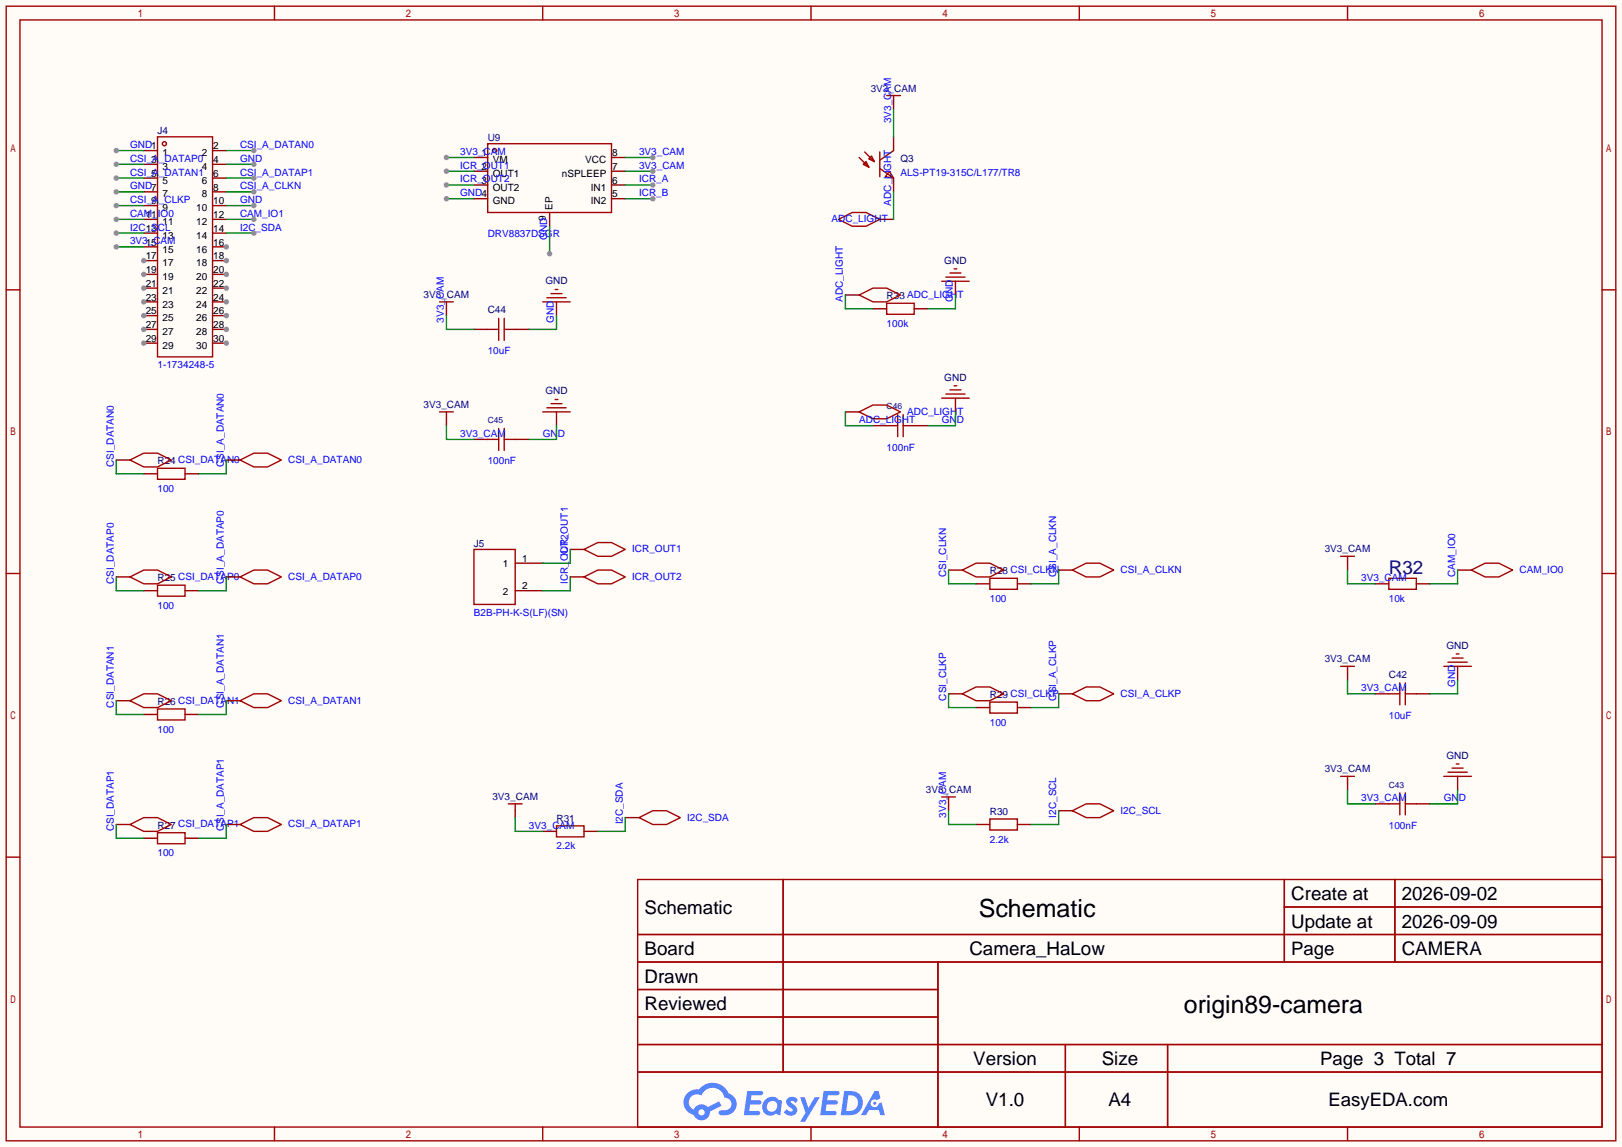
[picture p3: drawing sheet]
<svg xmlns="http://www.w3.org/2000/svg" width="299mm" height="212mm" viewBox="0 0 299 212" stroke-linecap="round" stroke-linejoin="round" font-family="sans-serif">
<path d="M0 0h299.5v211.8h-299.5z" fill="#fffcf7"/>
<g fill="none" stroke="#a10000" stroke-width=".25">
<path d="M1.1 1.1h297.2v209.6h-297.2zM3.7 3.7h292.1v204.5h-292.1zM50.7 1.1v2.6M100.2 1.1v2.6M149.7 1.1v2.6M199.3 1.1v2.6M248.8 1.1v2.6M1.1 53.5h2.6M295.8 53.5h2.5M1.1 105.9h2.6M295.8 105.9h2.5M1.1 158.3h2.6"/>
<path d="M295.8 158.3h2.5M117.7 162.4h178.1v45.8h-178.1zM117.7 172.6h178.1M117.7 177.7h178.1M144.6 162.4v35.6M173.2 177.7v30.5M237.1 162.4v15.3M237.1 167.5h58.7M257.5 162.4v15.3M117.7 182.8h55.5M117.7 192.9h178.1M117.7 187.8h55.5"/>
<path d="M117.7 198h178.1M196.7 192.9v15.3M215.6 192.9v15.3M50.7 208.2v2.5M100.2 208.2v2.5M149.7 208.2v2.5M199.3 208.2v2.5M248.8 208.2v2.5"/>
</g>
<g fill="#5487ff">
<path d="M145.5 202.8a1.3 1.3 0 0 1 1.8 .3l-.4 .6a.54 .54 0 0 0-.9-.2l.1 .2a1.58 1.58 0 0 1 1.1 1.6 1.43 1.43 0 0 1-2.5 .1l.5-.6a.64 .64 0 0 0 .5 .5 .64 .64 0 0 0 .7-.3l-.2-.2a1.6 1.6 0 0 1-1-1.6z"/>
<path d="M147.7 202.7h.9l.7 1.9 1.1-1.9h.9l-2.7 4.5h-.9l1-1.7z"/>
<path d="M138 201.5h1.6a1.31 1.31 0 0 1 1.2 .2 .4 .4 0 0 1-.3 .6h-1.8l-.1 .9h1.6a.4 .4 0 0 1 .4 .4 .4 .4 0 0 1-.4 .4h-1.7l-.2 1.2h.8a1.23 1.23 0 0 1 1.2 .2 .39 .39 0 0 1-.3 .6h-2.7z"/>
<path d="M152.1 201.5h1.6a1.32 1.32 0 0 1 1.3 .2 .39 .39 0 0 1-.4 .6h-1.7l-.2 .9h1.7a.4 .4 0 0 1 .3 .4 .4 .4 0 0 1-.4 .4h-1.7l-.2 1.2h.8a1.23 1.23 0 0 1 1.2 .2 .39 .39 0 0 1-.3 .6h-2.7z"/>
<path d="M161.5 201.5h.7l.4 1.3-.7 .4a.75 .75 0 0 0-1.1 .3 .75 .75 0 0 0 .5 1 .75 .75 0 0 0 .9-.6l.6-.3 .6 2.4h-.9l-.2-1h-1.9l-.5 1h-.9z"/>
<path d="M155.9 201.5l-.7 4.5h1.5a2.27 2.27 0 0 0 2.6-2.3 2.27 2.27 0 0 0-2.7-2.2zM156.6 202.3a1.5 1.5 0 0 1 1.8 1.5 1.5 1.5 0 0 1-1.9 1.4h-.3z"/>
<path d="M141.3 203.1a1.62 1.62 0 0 0-.4 2.1 1.62 1.62 0 0 0 2 .7l.4-.3 .3 .3 .5 .1 .3-2.5-.2-.3h-.4a1.58 1.58 0 0 0-2.5-.1zM141.9 203.6a.99 .99 0 0 1 1.6 .3 .99 .99 0 0 1-.9 1.4 .94 .94 0 0 1-1-.5 .94 .94 0 0 1 .3-1.2z"/>
<path d="M126.9 201.9a2.37 2.37 0 0 0 1.2 4 1.54 1.54 0 0 0 1.7 1 1.54 1.54 0 0 0 1.3-1.6l2.1-1.1-.5-.8-2 1.1a1.57 1.57 0 0 0-2.6 .4 1.5 1.5 0 0 1-.8-2.1 1.5 1.5 0 0 1 2.2-.5 2.23 2.23 0 0 1 2.3-1.4 2.23 2.23 0 0 1 2 1.8 1.16 1.16 0 0 1 1.2 1.1 1.16 1.16 0 0 1-1 1.3h-.7a.47 .47 0 0 0-.6 .3 .47 .47 0 0 0 .4 .6 2.23 2.23 0 0 0 2.3-.7 2.23 2.23 0 0 0 .4-2.3 2.16 2.16 0 0 0-1.3-1.1 3.2 3.2 0 0 0-5.4-.7l-1.2 .1zM129 205.4a.58 .58 0 0 1 1.1 0 .58 .58 0 0 1-1.1 0z"/>
<circle cx="161.5" cy="203.8" r=".28"/>
</g>
<g fill="none" stroke="#870000" stroke-width=".25">
<path d="M26.5 27.8h2.6M26.5 30.4h2.6M26.5 32.9h2.6M26.5 35.4h2.6M26.5 38h2.6M39.2 27.8h2.6M39.2 30.4h2.6M39.2 32.9h2.6M39.2 35.4h2.6M39.2 38h2.6M87.5 29.1h2.5M87.5 31.6h2.5"/>
<path d="M87.5 34.2h2.5M87.5 36.7h2.5M101.5 39.2v2.6M112.9 29.1h2.5M112.9 31.6h2.5M112.9 34.2h2.5M112.9 36.7h2.5M165 25.3v2.5M165 32.9v2.5M26.5 40.5h2.6M26.5 43.1h2.6M26.5 45.6h2.6"/>
<path d="M39.2 40.5h2.6M39.2 43.1h2.6M39.2 45.6h2.6M26.5 87.5h2.6M34.2 87.5h2.5M180.2 152.3h2.6M187.8 152.3h2.6"/>
</g>
<g fill="none" stroke="#a10000" stroke-width=".25">
<path d="M29.1 25.3h10.1v40.6h-10.1zM90 26.5h22.9v12.7h-22.9zM158.6 29.1l1.8 1.8M159.4 30.4l.5-.6 .5 1.1zM159.6 28.1l1.8 1.7M160.4 29.3l.5-.5 .5 1zM162.4 28.1v4.5M162.4 31.1l2.6 1.8M164.2 31.6l.8 1.3-1.6-.3zM165 27.8l-2.6 1.8M29.1 86.5h5.1v2h-5.1zM182.8 151.3h5v2h-5z"/>
<circle cx="30.4" cy="26.5" r=".38"/>
<circle cx="91.3" cy="27.8" r=".38"/>
</g>
<circle cx="41.8" cy="45.6" r=".51" fill="#999"/>
<path d="M26.5 48.1h2.6" fill="none" stroke="#870000" stroke-width=".25"/>
<circle cx="26.5" cy="48.1" r=".51" fill="#999"/>
<path d="M39.2 48.1h2.6" fill="none" stroke="#870000" stroke-width=".25"/>
<circle cx="41.8" cy="48.1" r=".51" fill="#999"/>
<path d="M26.5 50.7h2.6" fill="none" stroke="#870000" stroke-width=".25"/>
<circle cx="26.5" cy="50.7" r=".51" fill="#999"/>
<path d="M39.2 50.7h2.6" fill="none" stroke="#870000" stroke-width=".25"/>
<circle cx="41.8" cy="50.7" r=".51" fill="#999"/>
<path d="M26.5 53.2h2.6" fill="none" stroke="#870000" stroke-width=".25"/>
<circle cx="26.5" cy="53.2" r=".51" fill="#999"/>
<path d="M39.2 53.2h2.6" fill="none" stroke="#870000" stroke-width=".25"/>
<circle cx="41.8" cy="53.2" r=".51" fill="#999"/>
<path d="M26.5 55.8h2.6" fill="none" stroke="#870000" stroke-width=".25"/>
<circle cx="26.5" cy="55.8" r=".51" fill="#999"/>
<path d="M39.2 55.8h2.6" fill="none" stroke="#870000" stroke-width=".25"/>
<circle cx="41.8" cy="55.8" r=".51" fill="#999"/>
<path d="M26.5 58.3h2.6" fill="none" stroke="#870000" stroke-width=".25"/>
<circle cx="26.5" cy="58.3" r=".51" fill="#999"/>
<path d="M39.2 58.3h2.6" fill="none" stroke="#870000" stroke-width=".25"/>
<circle cx="41.8" cy="58.3" r=".51" fill="#999"/>
<path d="M26.5 60.8h2.6" fill="none" stroke="#870000" stroke-width=".25"/>
<circle cx="26.5" cy="60.8" r=".51" fill="#999"/>
<path d="M39.2 60.8h2.6" fill="none" stroke="#870000" stroke-width=".25"/>
<circle cx="41.8" cy="60.8" r=".51" fill="#999"/>
<path d="M26.5 63.4h2.6" fill="none" stroke="#870000" stroke-width=".25"/>
<circle cx="26.5" cy="63.4" r=".51" fill="#999"/>
<path d="M39.2 63.4h2.6" fill="none" stroke="#870000" stroke-width=".25"/>
<circle cx="41.8" cy="63.4" r=".51" fill="#999"/>
<g fill="none" stroke="#870000" stroke-width=".25">
<path d="M165 18.9v1.3M82.4 57v1.3M102.7 55.8v2.5M156.1 54.5h2.5M161.2 57h2.5M162.4 40.5h2.6M168.8 57h2.5M176.4 51.9v2.6M82.4 77.3v1.3M87.5 60.8h2.5M95.1 60.8h2.6M102.7 76.1v2.5"/>
<path d="M156.1 76.1h2.5M161.2 78.6h2.5M168.8 78.6h2.5M176.4 73.5v2.6M21.5 85h2.5M41.8 85h2.5M87.5 81.2h2.5M95.1 81.2h2.6M21.5 106.6h2.5M26.5 109.1h2.6M34.2 109.1h2.5M41.8 106.6h2.5"/>
<path d="M95.1 109.1h5.1M95.1 104h5.1M105.3 106.6h2.5M105.3 101.5h2.5M175.1 105.3h2.6M180.2 107.8h2.6M187.8 107.8h2.6M195.5 105.3h2.5M248.8 104v1.3M253.9 107.8h2.5M261.5 107.8h2.5M269.1 105.3h2.6"/>
<path d="M21.5 129.4h2.5M26.5 132h2.6M34.2 132h2.5M41.8 129.4h2.5M175.1 128.1h2.6M180.2 130.7h2.6M187.8 130.7h2.6M195.5 128.1h2.5M248.8 124.3v1.3M253.9 128.1h2.5M261.5 128.1h2.5M269.1 123.1v2.5"/>
<path d="M21.5 152.3h2.5M26.5 154.8h2.6M34.2 154.8h2.5M41.8 152.3h2.5M95.1 149.7v1.3M100.2 153.5h2.5M107.8 153.5h2.6M115.4 151h2.6M175.1 148.5v1.2M195.5 149.7h2.5M248.8 144.7v1.2M253.9 148.5h2.5"/>
<path d="M261.5 148.5h2.5M269.1 143.4v2.5"/>
</g>
<g fill="none" stroke="#a10000" stroke-width=".25">
<path d="M163.7 17.7h2.5M165 17.7v1.2M81.2 55.8h2.5M82.4 55.8v1.2M92.1 58.8v4.1M93.1 58.8v4.1M100.2 55.8h5.1M101 55h3.5M101.7 54.2h2.1M102.5 53.5h.5M154.8 40.5l2.6-1.3h2.5l2.5 1.3-2.5 1.3h-2.5zM158.6 54.5l2.6-1.3h2.5l2.5 1.3-2.5 1.3h-2.5z"/>
<path d="M163.7 56h5.1v2h-5.1zM173.9 51.9h5M174.6 51.2h3.6M175.4 50.4h2M176.1 49.7h.6M81.2 76.1h2.5M82.4 76.1v1.2M90 60.8h2.1M92.1 79.1v4.1M93.1 60.8h2M93.1 79.1v4.1M100.2 76.1h5.1"/>
<path d="M101 75.3h3.5M101.7 74.5h2.1M102.5 73.8h.5M158.6 76.1l2.6-1.3h2.5l2.5 1.3-2.5 1.2h-2.5zM163.7 78.6h2M165.7 76.6v4M166.8 78.6h2M166.8 76.6v4M173.9 73.5h5M174.6 72.8h3.6M175.4 72h2M176.1 71.2h.6"/>
<path d="M24 85l2.5-1.3h2.6l2.5 1.3-2.5 1.2h-2.6zM44.3 85l2.6-1.3h2.5l2.5 1.3-2.5 1.2h-2.5zM90 81.2h2.1M93.1 81.2h2M24 106.6l2.5-1.3h2.6l2.5 1.3-2.5 1.2h-2.6zM29.1 108.1h5.1v2h-5.1zM44.3 106.6l2.6-1.3h2.5l2.5 1.3-2.5 1.2h-2.5zM87.5 101.5h7.6v10.1h-7.6zM107.8 101.5l2.6-1.3h2.5l2.5 1.3-2.5 1.2h-2.5zM107.8 106.6l2.6-1.3h2.5l2.5 1.3-2.5 1.2h-2.5zM177.7 105.3l2.5-1.3h2.6l2.5 1.3-2.5 1.3h-2.6zM182.8 106.8h5v2h-5z"/>
<path d="M198 105.3l2.5-1.3h2.6l2.5 1.3-2.5 1.3h-2.6zM247.5 102.7h2.6M248.8 102.7v1.3M256.4 106.8h5.1v2h-5.1zM271.7 105.3l2.5-1.3h2.5l2.6 1.3-2.6 1.3h-2.5zM24 129.4l2.5-1.3h2.6l2.5 1.3-2.5 1.3h-2.6zM29.1 130.9h5.1v2.1h-5.1zM44.3 129.4l2.6-1.3h2.5l2.5 1.3-2.5 1.3h-2.5zM177.7 128.1l2.5-1.2h2.6l2.5 1.2-2.5 1.3h-2.6zM182.8 129.7h5v2h-5zM198 128.1l2.5-1.2h2.6l2.5 1.2-2.5 1.3h-2.6zM247.5 123.1h2.6"/>
<path d="M248.8 123.1v1.2M256.4 128.1h2M258.4 126.1v4.1M259.5 128.1h2M259.5 126.1v4.1M266.6 123.1h5.1M267.3 122.3h3.6M268.1 121.5h2M268.9 120.8h.5M24 152.3l2.5-1.3h2.6l2.5 1.3-2.5 1.2h-2.6zM29.1 153.8h5.1v2h-5.1zM44.3 152.3l2.6-1.3h2.5l2.5 1.3-2.5 1.2h-2.5z"/>
<path d="M93.9 148.5h2.5M95.1 148.5v1.2M102.7 152.5h5.1v2.1h-5.1zM118 151l2.5-1.3h2.6l2.5 1.3-2.5 1.3h-2.6zM173.9 147.2h2.5M175.1 147.2v1.3M198 149.7l2.5-1.2h2.6l2.5 1.2-2.5 1.3h-2.6zM247.5 143.4h2.6M248.8 143.4v1.3M256.4 148.5h2M258.4 146.4v4.1M259.5 146.4v4.1"/>
<path d="M259.5 148.5h2M266.6 143.4h5.1M267.3 142.6h3.6M268.1 141.9h2M268.9 141.1h.5"/>
</g>
<path d="M21.5 27.8h5" fill="none" stroke="#008700" stroke-width=".25"/>
<circle cx="21.5" cy="27.8" r=".51" fill="#999"/>
<path d="M41.8 30.4h5.1" fill="none" stroke="#008700" stroke-width=".25"/>
<circle cx="46.9" cy="30.4" r=".51" fill="#999"/>
<path d="M21.5 35.4h5" fill="none" stroke="#008700" stroke-width=".25"/>
<circle cx="21.5" cy="35.4" r=".51" fill="#999"/>
<path d="M41.8 38h5.1" fill="none" stroke="#008700" stroke-width=".25"/>
<circle cx="46.9" cy="38" r=".51" fill="#999"/>
<path d="M82.4 36.7h5.1M269.1 125.6v2.5h-5.1M269.1 145.9v2.6h-5.1" fill="none" stroke="#008700" stroke-width=".25"/>
<circle cx="82.4" cy="36.7" r=".51" fill="#999"/>
<path d="M101.5 41.8v5.1" fill="none" stroke="#008700" stroke-width=".25"/>
<circle cx="101.5" cy="46.9" r=".51" fill="#999"/>
<path d="M41.8 27.8h5.1M102.7 58.3v2.5h-5M176.4 54.5v2.5h-5.1M102.7 78.6v2.6h-5M176.4 76.1v2.5h-5.1" fill="none" stroke="#008700" stroke-width=".25"/>
<circle cx="46.9" cy="27.8" r=".51" fill="#999"/>
<path d="M21.5 30.4h5M41.8 85v2.5h-5.1" fill="none" stroke="#008700" stroke-width=".25"/>
<circle cx="21.5" cy="30.4" r=".51" fill="#999"/>
<path d="M21.5 32.9h5M41.8 106.6v2.5h-5.1" fill="none" stroke="#008700" stroke-width=".25"/>
<circle cx="21.5" cy="32.9" r=".51" fill="#999"/>
<path d="M41.8 32.9h5.1M41.8 129.4v2.6h-5.1" fill="none" stroke="#008700" stroke-width=".25"/>
<circle cx="46.9" cy="32.9" r=".51" fill="#999"/>
<path d="M41.8 35.4h5.1M41.8 152.3v2.5h-5.1" fill="none" stroke="#008700" stroke-width=".25"/>
<circle cx="46.9" cy="35.4" r=".51" fill="#999"/>
<path d="M21.5 38h5M195.5 105.3v2.5h-5.1" fill="none" stroke="#008700" stroke-width=".25"/>
<circle cx="21.5" cy="38" r=".51" fill="#999"/>
<path d="M21.5 40.5h5M195.5 128.1v2.6h-5.1" fill="none" stroke="#008700" stroke-width=".25"/>
<circle cx="21.5" cy="40.5" r=".51" fill="#999"/>
<path d="M41.8 40.5h5.1M269.1 105.3v2.5h-5.1" fill="none" stroke="#008700" stroke-width=".25"/>
<circle cx="46.9" cy="40.5" r=".51" fill="#999"/>
<path d="M21.5 43.1h5" fill="none" stroke="#008700" stroke-width=".25"/>
<circle cx="21.5" cy="43.1" r=".51" fill="#999"/>
<path d="M41.8 43.1h5.1M195.5 149.7v2.6h-5.1" fill="none" stroke="#008700" stroke-width=".25"/>
<circle cx="46.9" cy="43.1" r=".51" fill="#999"/>
<path d="M21.5 45.6h5M115.4 151v2.5h-5" fill="none" stroke="#008700" stroke-width=".25"/>
<circle cx="21.5" cy="45.6" r=".51" fill="#999"/>
<path d="M82.4 29.1h5.1M248.8 105.3v2.5h5.1M248.8 125.6v2.5h5.1M95.1 151v2.5h5.1M175.1 149.7v2.6h5.1M248.8 145.9v2.6h5.1" fill="none" stroke="#008700" stroke-width=".25"/>
<circle cx="82.4" cy="29.1" r=".51" fill="#999"/>
<path d="M115.4 29.1h5.1" fill="none" stroke="#008700" stroke-width=".25"/>
<circle cx="120.5" cy="29.1" r=".51" fill="#999"/>
<path d="M115.4 31.6h5.1" fill="none" stroke="#008700" stroke-width=".25"/>
<circle cx="120.5" cy="31.6" r=".51" fill="#999"/>
<path d="M82.4 31.6h5.1M165 20.2v5.1M82.4 58.3v2.5h5.1M82.4 78.6v2.6h5.1M21.5 85v2.5h5M21.5 106.6v2.5h5M175.1 105.3v2.5h5.1M21.5 129.4v2.6h5M175.1 128.1v2.6h5.1M21.5 152.3v2.5h5" fill="none" stroke="#008700" stroke-width=".25"/>
<circle cx="82.4" cy="31.6" r=".51" fill="#999"/>
<path d="M82.4 34.2h5.1M105.3 101.5v2.5h-5.1" fill="none" stroke="#008700" stroke-width=".25"/>
<circle cx="82.4" cy="34.2" r=".51" fill="#999"/>
<path d="M115.4 36.7h5.1M105.3 106.6v2.5h-5.1" fill="none" stroke="#008700" stroke-width=".25"/>
<circle cx="120.5" cy="36.7" r=".51" fill="#999"/>
<path d="M115.4 34.2h5.1" fill="none" stroke="#008700" stroke-width=".25"/>
<circle cx="120.5" cy="34.2" r=".51" fill="#999"/>
<path d="M165 35.4v5.1M156.1 54.5v2.5h5.1M156.1 76.1v2.5h5.1" fill="none" stroke="#008700" stroke-width=".25"/>
<g font-size="4.6">
<text x="180.7" y="169.4">Schematic</text>
<text x="218.6" y="187.1">origin89-camera</text>
</g>
<text font-size="3.5" fill="#000080" x="256.4" y="106.1">R32</text>
<g font-size="3.5">
<text x="238.4" y="166.2">Create at</text>
<text x="258.8" y="166.2">2026-09-02</text>
<text x="119" y="168.8">Schematic</text>
<text x="238.4" y="171.3">Update at</text>
<text x="258.8" y="171.3">2026-09-09</text>
<text x="119" y="176.4">Board</text>
<text x="179" y="176.4">Camera_HaLow</text>
<text x="258.8" y="176.4">CAMERA</text>
<text x="119" y="181.5">Drawn</text>
<text x="119" y="186.6">Reviewed</text>
<text x="179.7" y="196.7">Version</text>
<text x="203.4" y="196.7">Size</text>
<text x="182" y="204.3">V1.0</text>
<text x="204.7" y="204.3">A4</text>
</g>
<g font-size="3.4">
<text x="238.4" y="176.4">Page</text>
<text x="243.7" y="196.7">Page 3 Total 7</text>
<text x="245.3" y="204.3">EasyEDA.com</text>
</g>
<g font-size="1.8" fill="#000080">
<text x="160.8" y="16.9">3V3_CAM</text>
<text x="29.1" y="24.8">J4</text>
<text x="90" y="26.1">U9</text>
<text x="166.2" y="29.9">Q3</text>
<text x="100.7" y="52.5">GND</text>
<text x="174.3" y="48.7">GND</text>
<text x="78.2" y="55">3V3_CAM</text>
<text x="90" y="57.8">C44</text>
<text x="163.7" y="55.3">R33 ADC_LIGHT</text>
<text x="174.3" y="70.3">GND</text>
<text x="78.2" y="75.4">3V3_CAM</text>
<text x="100.7" y="72.8">GND</text>
<text x="29.1" y="85.8">R24 CSI_DATAN0</text>
<text x="87.5" y="101">J5</text>
<text x="29.1" y="107.4">R25 CSI_DATAP0</text>
<text x="182.8" y="106.1">R28 CSI_CLKN</text>
<text x="244.6" y="102">3V3_CAM</text>
<text x="267.1" y="119.8">GND</text>
<text x="244.6" y="122.3">3V3_CAM</text>
<text x="256.4" y="125.1">C42</text>
<text x="29.1" y="130.2">R26 CSI_DATAN1</text>
<text x="182.8" y="129">R29 CSI_CLKP</text>
<text x="244.6" y="142.7">3V3_CAM</text>
<text x="267.1" y="140.1">GND</text>
<text x="90.9" y="147.7">3V3_CAM</text>
<text x="170.9" y="146.5">3V3_CAM</text>
<text x="29.1" y="153.1">R27 CSI_DATAP1</text>
<text x="102.7" y="151.8">R31</text>
<text x="182.8" y="150.5">R30</text>
</g>
<g font-size="1.8" fill="#00f">
<text x="164.5" y="22.7" transform="rotate(-90 164.5 22.7)">3V3_CAM</text>
<text x="24" y="27.4">GND1</text>
<text x="24" y="29.9">CSI_A_DATAP0</text>
<text x="44.3" y="29.9">GND</text>
<text x="44.3" y="27.4">CSI_A_DATAN0</text>
<text x="85" y="28.6">3V3_CAM</text>
<text x="118" y="28.6">3V3_CAM</text>
<text x="24" y="35">GND7</text>
<text x="24" y="32.4">CSI_A_DATAN1</text>
<text x="44.3" y="32.4">CSI_A_DATAP1</text>
<text x="44.3" y="35">CSI_A_CLKN</text>
<text x="85" y="31.2">ICR_OUT1</text>
<text x="85" y="33.7">ICR_OUT2</text>
<text x="118" y="31.2">3V3_CAM</text>
<text x="118" y="33.7">ICR_A</text>
<text x="166.2" y="32.4">ALS-PT19-315C/L177/TR8</text>
<text x="24" y="37.5">CSI_A_CLKP</text>
<text x="24" y="40.1">CAM_IO0</text>
<text x="44.3" y="37.5">GND</text>
<text x="44.3" y="40.1">CAM_IO1</text>
<text x="85" y="36.2">GND4</text>
<text x="118" y="36.2">ICR_B</text>
<text x="153.5" y="41.1">ADC_LIGHT</text>
<text x="164.5" y="38" transform="rotate(-90 164.5 38)">ADC_LIGHT</text>
<text x="24" y="42.6">I2C_SCL</text>
<text x="24" y="45.1">3V3_CAM</text>
<text x="44.3" y="42.6">I2C_SDA</text>
<text x="90" y="43.9">DRV8837DSGR</text>
<text x="101" y="44.3" transform="rotate(-90 101 44.3)">GND9</text>
<text x="82" y="59.6" transform="rotate(-90 82 59.6)">3V3_CAM</text>
<text x="102.3" y="59.6" transform="rotate(-90 102.3 59.6)">GND</text>
<text x="155.6" y="55.8" transform="rotate(-90 155.6 55.8)">ADC_LIGHT</text>
<text x="175.9" y="55.8" transform="rotate(-90 175.9 55.8)">GND</text>
<text x="90" y="65.5">10uF</text>
<text x="163.7" y="60.4">100k</text>
<text x="29.1" y="68">1-1734248-5</text>
<text x="167.5" y="76.6">ADC_LIGHT</text>
<text x="85" y="80.7">3V3_CAM</text>
<text x="100.2" y="80.7">GND</text>
<text x="158.6" y="78.2">ADC_LIGHT</text>
<text x="163.7" y="83.2">100nF</text>
<text x="173.9" y="78.2">GND</text>
<text x="21" y="86.2" transform="rotate(-90 21 86.2)">CSI_DATAN0</text>
<text x="41.3" y="86.2" transform="rotate(-90 41.3 86.2)">CSI_A_DATAN0</text>
<text x="53.2" y="85.5">CSI_A_DATAN0</text>
<text x="90" y="85.8">100nF</text>
<text x="29.1" y="90.9">100</text>
<text x="21" y="107.8" transform="rotate(-90 21 107.8)">CSI_DATAP0</text>
<text x="41.3" y="107.8" transform="rotate(-90 41.3 107.8)">CSI_A_DATAP0</text>
<text x="53.2" y="107.1">CSI_A_DATAP0</text>
<text x="104.8" y="107.8" transform="rotate(-90 104.8 107.8)">ICR_OUT2</text>
<text x="104.8" y="102.7" transform="rotate(-90 104.8 102.7)">ICR_OUT1</text>
<text x="116.7" y="102">ICR_OUT1</text>
<text x="116.7" y="107.1">ICR_OUT2</text>
<text x="174.7" y="106.6" transform="rotate(-90 174.7 106.6)">CSI_CLKN</text>
<text x="195" y="106.6" transform="rotate(-90 195 106.6)">CSI_A_CLKN</text>
<text x="206.9" y="105.8">CSI_A_CLKN</text>
<text x="251.3" y="107.4">3V3_CAM</text>
<text x="268.7" y="106.6" transform="rotate(-90 268.7 106.6)">CAM_IO0</text>
<text x="280.5" y="105.8">CAM_IO0</text>
<text x="29.1" y="112.4">100</text>
<text x="87.5" y="113.7">B2B-PH-K-S(LF)(SN)</text>
<text x="182.8" y="111.2">100</text>
<text x="256.4" y="111.2">10k</text>
<text x="21" y="130.7" transform="rotate(-90 21 130.7)">CSI_DATAN1</text>
<text x="41.3" y="130.7" transform="rotate(-90 41.3 130.7)">CSI_A_DATAN1</text>
<text x="53.2" y="130">CSI_A_DATAN1</text>
<text x="174.7" y="129.4" transform="rotate(-90 174.7 129.4)">CSI_CLKP</text>
<text x="195" y="129.4" transform="rotate(-90 195 129.4)">CSI_A_CLKP</text>
<text x="206.9" y="128.7">CSI_A_CLKP</text>
<text x="251.3" y="127.7">3V3_CAM</text>
<text x="268.7" y="126.9" transform="rotate(-90 268.7 126.9)">GND</text>
<text x="29.1" y="135.3">100</text>
<text x="182.8" y="134">100</text>
<text x="256.4" y="132.8">10uF</text>
<text x="251.3" y="148">3V3_CAM</text>
<text x="266.6" y="148">GND</text>
<text x="21" y="153.5" transform="rotate(-90 21 153.5)">CSI_DATAP1</text>
<text x="41.3" y="153.5" transform="rotate(-90 41.3 153.5)">CSI_A_DATAP1</text>
<text x="53.2" y="152.8">CSI_A_DATAP1</text>
<text x="97.7" y="153.1">3V3_CAM</text>
<text x="115" y="152.3" transform="rotate(-90 115 152.3)">I2C_SDA</text>
<text x="126.9" y="151.6">I2C_SDA</text>
<text x="174.7" y="151" transform="rotate(-90 174.7 151)">3V3_CAM</text>
<text x="182.8" y="155.6">2.2k</text>
<text x="195" y="151" transform="rotate(-90 195 151)">I2C_SCL</text>
<text x="206.9" y="150.3">I2C_SCL</text>
<text x="256.4" y="153.1">100nF</text>
<text x="29.1" y="158.2">100</text>
<text x="102.7" y="156.9">2.2k</text>
</g>
<g font-size="1.8">
<text x="30" y="28.9">1</text>
<text x="37.3" y="28.9">2</text>
<text x="39.4" y="27.6">2</text>
<text x="88.9" y="28.9">1</text>
<text x="113" y="28.9">8</text>
<text x="27.9" y="30.1">3</text>
<text x="27.9" y="32.7">5</text>
<text x="30" y="31.4">3</text>
<text x="30" y="33.9">5</text>
<text x="37.3" y="31.4">4</text>
<text x="37.3" y="33.9">6</text>
<text x="39.4" y="30.1">4</text>
<text x="39.4" y="32.7">6</text>
<text x="39.4" y="35.2">8</text>
<text x="88.9" y="31.4">2</text>
<text x="88.9" y="33.9">3</text>
<text x="91" y="30.1">VM</text>
<text x="91" y="32.7">OUT1</text>
<text x="91" y="35.2">OUT2</text>
<text x="103.7" y="32.7">nSPLEEP</text>
<text x="108.1" y="30.1">VCC</text>
<text x="109.1" y="35.2">IN1</text>
<text x="113" y="33.9">6</text>
<text x="113" y="31.4">7</text>
<text x="26.9" y="40.3">11</text>
<text x="27.9" y="37.7">9</text>
<text x="30" y="36.5">7</text>
<text x="30" y="39">9</text>
<text x="30" y="41.6">11</text>
<text x="36.2" y="39">10</text>
<text x="36.2" y="41.6">12</text>
<text x="37.3" y="36.5">8</text>
<text x="39.4" y="37.7">10</text>
<text x="39.4" y="40.3">12</text>
<text x="91" y="37.7">GND</text>
<text x="102" y="38.8" transform="rotate(-90 102 38.8)">EP</text>
<text x="109.1" y="37.7">IN2</text>
<text x="113" y="36.5">5</text>
<text x="26.9" y="42.8">13</text>
<text x="26.9" y="45.4">15</text>
<text x="26.9" y="47.9">17</text>
<text x="30" y="44.1">13</text>
<text x="30" y="46.6">15</text>
<text x="36.2" y="44.1">14</text>
<text x="36.2" y="46.6">16</text>
<text x="39.4" y="42.8">14</text>
<text x="39.4" y="45.4">16</text>
<text x="39.4" y="47.9">18</text>
<text x="26.9" y="50.4">19</text>
<text x="26.9" y="53">21</text>
<text x="30" y="49.2">17</text>
<text x="30" y="51.7">19</text>
<text x="36.2" y="49.2">18</text>
<text x="36.2" y="51.7">20</text>
<text x="39.4" y="50.4">20</text>
<text x="39.4" y="53">22</text>
<text x="26.9" y="55.5">23</text>
<text x="26.9" y="58.1">25</text>
<text x="30" y="54.3">21</text>
<text x="30" y="56.8">23</text>
<text x="30" y="59.3">25</text>
<text x="36.2" y="54.3">22</text>
<text x="36.2" y="56.8">24</text>
<text x="36.2" y="59.3">26</text>
<text x="39.4" y="55.5">24</text>
<text x="39.4" y="58.1">26</text>
<text x="26.9" y="60.6">27</text>
<text x="26.9" y="63.1">29</text>
<text x="30" y="61.9">27</text>
<text x="30" y="64.4">29</text>
<text x="36.2" y="61.9">28</text>
<text x="36.2" y="64.4">30</text>
<text x="39.4" y="60.6">28</text>
<text x="39.4" y="63.1">30</text>
<text x="92.8" y="104.8">1</text>
<text x="96.4" y="103.8">1</text>
<text x="92.8" y="109.9">2</text>
<text x="96.4" y="108.9">2</text>
</g>
<g font-size="1.6" fill="#000080">
<text x="163.7" y="75.6">C46</text>
<text x="90" y="78.2">C45</text>
<text x="256.4" y="145.5">C43</text>
</g>
</svg>
